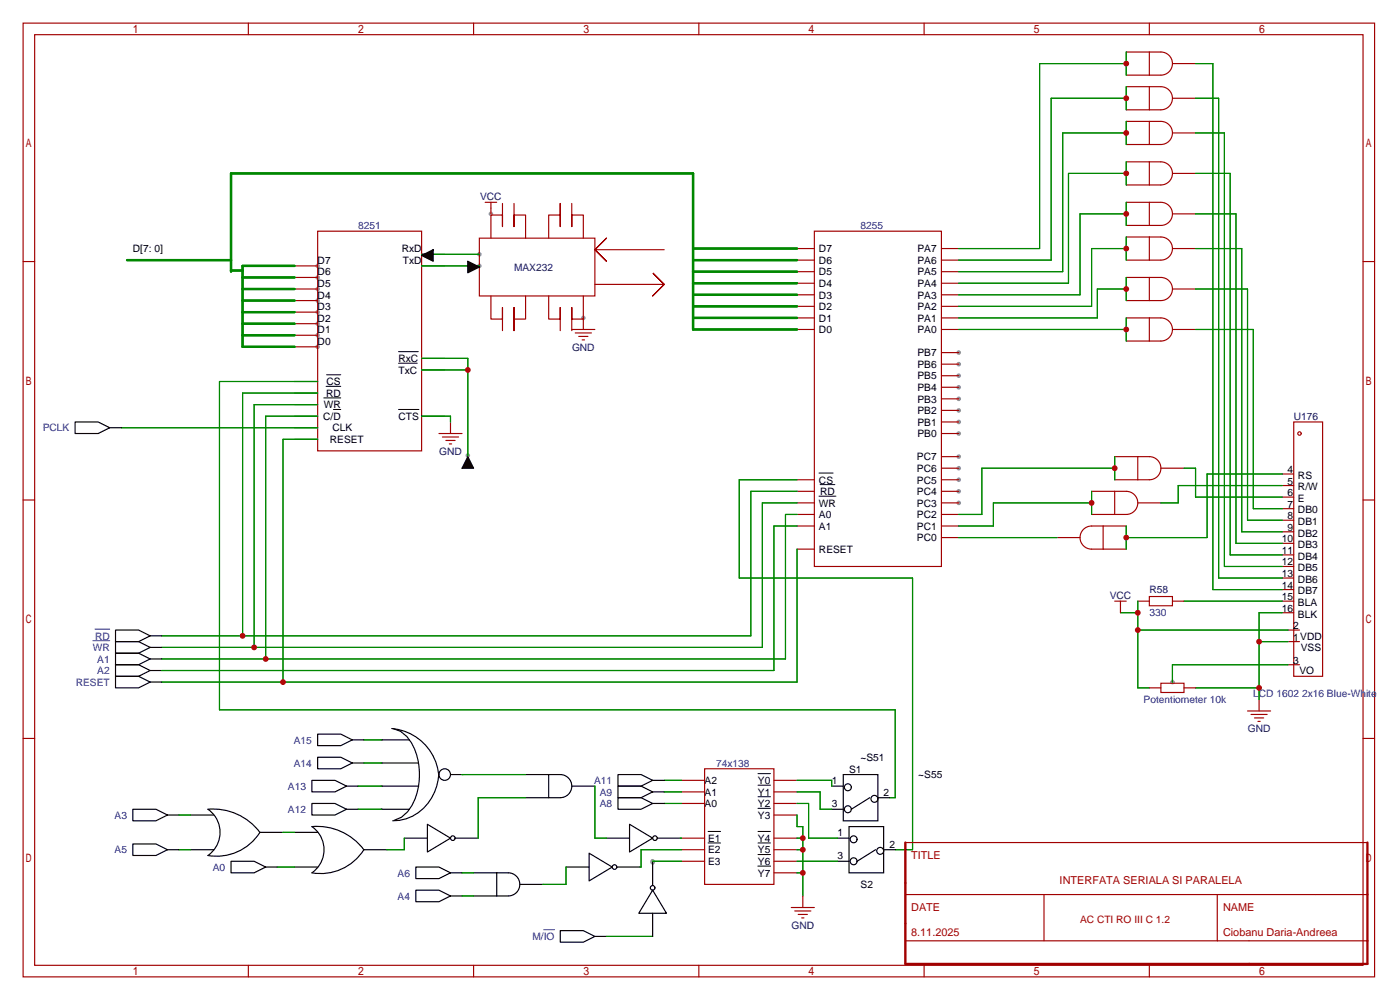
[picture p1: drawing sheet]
<svg xmlns="http://www.w3.org/2000/svg" width="308mm" height="220mm" viewBox="0 0 308 220" stroke-linecap="round" stroke-linejoin="round" font-family="sans-serif">
<g fill="#999">
<circle cx="210.8" cy="110.5" r=".51"/>
<circle cx="210.8" cy="100.3" r=".51"/>
<circle cx="210.8" cy="102.9" r=".51"/>
<circle cx="210.8" cy="105.4" r=".51"/>
<circle cx="210.8" cy="107.9" r=".51"/>
<circle cx="210.8" cy="77.5" r=".51"/>
<circle cx="210.8" cy="80" r=".51"/>
<circle cx="210.8" cy="82.5" r=".51"/>
<circle cx="210.8" cy="85.1" r=".51"/>
<circle cx="210.8" cy="87.6" r=".51"/>
<circle cx="210.8" cy="90.2" r=".51"/>
<circle cx="210.8" cy="92.7" r=".51"/>
<circle cx="210.8" cy="95.2" r=".51"/>
<circle cx="107.9" cy="47" r=".51"/>
<circle cx="69.8" cy="76.2" r=".51"/>
<circle cx="69.8" cy="73.7" r=".51"/>
<circle cx="69.8" cy="71.1" r=".51"/>
<circle cx="69.8" cy="68.6" r=".51"/>
<circle cx="69.8" cy="66" r=".51"/>
<circle cx="69.8" cy="63.5" r=".51"/>
<circle cx="69.8" cy="61" r=".51"/>
<circle cx="69.8" cy="58.4" r=".51"/>
<circle cx="128.3" cy="69.8" r=".51"/>
<circle cx="143.5" cy="189.5" r=".51"/>
<circle cx="102.9" cy="100.1" r=".51"/>
<circle cx="105.4" cy="58.4" r=".51"/>
<circle cx="105.4" cy="55.9" r=".51"/>
<circle cx="143.5" cy="189.2" r=".51"/>
<circle cx="257.8" cy="149.9" r=".51"/>
</g>
<g fill="none" stroke="#a10000" stroke-width=".25">
<path d="M5.1 5.1h297.2v209.5h-297.2zM7.6 7.6h292.1v204.5h-292.1zM54.6 5.1v2.5M104.1 5.1v2.5M153.7 5.1v2.5M203.2 5.1v2.5M247.6 19h7.7a2.54 2.54 0 0 1 2.5 2.6 2.54 2.54 0 0 1-2.5 2.5h-7.7M247.6 11.4h7.7a2.54 2.54 0 0 1 2.5 2.6 2.54 2.54 0 0 1-2.5 2.5h-7.7M252.7 5.1v2.5M252.7 11.4v5.1M252.7 19v5.1M257.8 14h5.1"/>
<path d="M247.6 26.7h7.7a2.54 2.54 0 0 1 2.5 2.5 2.54 2.54 0 0 1-2.5 2.6h-7.7M247.6 35.6h7.7a2.54 2.54 0 0 1 2.5 2.5 2.54 2.54 0 0 1-2.5 2.5h-7.7M252.7 26.7v5.1M252.7 35.6v5M257.8 21.6h5.1M257.8 29.2h5.1M257.8 38.1h5.1M5.1 57.5h2.5M64.8 58.4h5M69.8 50.8h22.9v48.3h-22.9zM92.7 58.4h5.1M92.7 55.9h5.1"/>
<path d="M105.4 52.3h25.4v12.7h-25.4zM106.7 44.4h2.5M107.9 44.4v2.6M110.5 44.7v5.1v-2.6h-2.6v5.1M113 44.7v5.1v-2.6h2.6v5.1M123.2 47.2v2.6v-5.1v2.5h-2.6v5.1M125.7 44.7v5.1v-2.6h2.6v5.1M130.8 54.9l2.5-2.6-2.5 2.6 2.5 2.5-2.5-2.5h15.2M175.3 59.7h3.8M175.3 57.1h3.8M175.3 54.6h3.8M179.1 50.8h27.9v73.7h-27.9z"/>
<path d="M207 59.7h3.8M207 57.1h3.8M207 54.6h3.8M247.6 44.4h7.7a2.54 2.54 0 0 1 2.5 2.6 2.54 2.54 0 0 1-2.5 2.5h-7.7M247.6 52.1h7.7a2.54 2.54 0 0 1 2.5 2.5 2.54 2.54 0 0 1-2.5 2.5h-7.7M252.7 44.4v5.1M252.7 52.1v5M257.8 54.6h5.1M257.8 47h5.1M299.7 57.5h2.6M64.8 76.2h5M64.8 73.7h5"/>
<path d="M64.8 71.1h5M64.8 68.6h5M64.8 66h5M64.8 63.5h5M64.8 61h5M92.7 78.7h5.1M107.9 65v5.1h2.6v-2.5v5M115.6 65v5.1h-2.6v2.5v-5v2.5M120.6 65v5.1h2.6v-2.5v5M125.7 72.4h5.1M126.5 73.2h3.5M127.3 73.9h2"/>
<path d="M128 74.7h.5M128.3 65v5.1h-2.6v-2.5v5M128.3 69.8v2.6M130.8 62.5h15.2l-2.5-2.6 2.5 2.6-2.5 2.5 2.5-2.5M175.3 62.2h3.8M175.3 72.4h3.8M175.3 69.8h3.8M175.3 67.3h3.8M175.3 64.8h3.8M207 62.2h3.8M207 77.5h3.8M207 72.4h3.8"/>
<path d="M207 69.8h3.8M207 67.3h3.8M207 64.8h3.8M247.6 61h7.7a2.54 2.54 0 0 1 2.5 2.5 2.54 2.54 0 0 1-2.5 2.5h-7.7M247.6 69.8h7.7a2.54 2.54 0 0 1 2.5 2.6 2.54 2.54 0 0 1-2.5 2.5h-7.7M252.7 61v5M252.7 69.8v5.1M257.8 72.4h5.1M257.8 63.5h5.1M64.8 91.4h5M64.8 96.5h5M64.8 94h5"/>
<path d="M64.8 88.9h5M64.8 86.4h5M64.8 83.8h5M92.7 81.3h5.1M92.7 91.4h5.1M96.5 95.2h5.1M97.3 96h3.5M98 96.8h2.1M98.8 97.5h.5M99.1 92.7v2.5M207 80h3.8M207 82.5h3.8"/>
<path d="M207 85.1h3.8M207 87.6h3.8M207 90.2h3.8M207 92.7h3.8M207 95.2h3.8M284.5 92.7h6.3v55.9h-6.3zM5.1 109.9h2.5M175.3 115.6h3.8M175.3 113h3.8M175.3 110.5h3.8M175.3 105.4h3.8M175.3 107.9h3.8"/>
<path d="M207 118.1h3.8M207 115.6h3.8M207 113h3.8M207 110.5h3.8M207 100.3h3.8M207 102.9h3.8M207 105.4h3.8M207 107.9h3.8M232.4 118.1h5.1M240 107.9h7.6a2.54 2.54 0 0 1 2.6 2.6 2.54 2.54 0 0 1-2.6 2.5h-7.6M242.6 115.6v5M245.1 100.3h7.6a2.54 2.54 0 0 1 2.6 2.6 2.54 2.54 0 0 1-2.6 2.5h-7.6"/>
<path d="M245.1 107.9v5.1M247.6 115.6h-7.6a2.54 2.54 0 0 0-2.5 2.5 2.54 2.54 0 0 0 2.5 2.5h7.6M250.2 110.5h5.1M250.2 100.3v5.1M255.3 102.9h5M281.9 104.1h2.6M281.9 106.7h2.6M281.9 109.2h2.6M281.9 111.8h2.6M281.9 114.3h2.6M281.9 116.8h2.6M281.9 119.4h2.6"/>
<path d="M299.7 109.9h2.6M175.3 120.6h3.8M245.1 132.1h2.5M246.4 132.1v2.5M250.2 132.1h2.5M252.7 131.1h5.1v2h-5.1zM257.8 132.1h2.5M281.9 121.9h2.6M281.9 124.5h2.6M281.9 127h2.6M281.9 129.5h2.6M281.9 132.1h2.6"/>
<path d="M281.9 134.6h2.6M283.2 138.4h2.6M252.7 151.1h2.6M255.3 150.1h5v2h-5zM260.3 151.1h2.6M274.3 156.2h5.1M275.1 157h3.5M275.8 157.7h2.1M276.6 158.5h.5M276.9 153.7v2.5M283.2 141h2.6M283.2 146h2.6"/>
<path d="M5.1 162.2h2.5M149.9 176.5h5M149.9 174h5M149.9 171.4h5M154.9 168.9h15.3v25.4h-15.3zM170.2 179.1h5.1M170.2 176.5h5.1M170.2 174h5.1M170.2 171.4h5.1M299.7 162.2h2.6M149.9 189.2h5M149.9 186.7h5"/>
<path d="M149.9 184.1h5M170.2 191.8h5.1M170.2 189.2h5.1M170.2 186.7h5.1M170.2 184.1h5.1M174 199.4h5.1M176.5 196.8v2.6M199.1 196.5h101.6M229.6 196.5v10.2M267.7 196.5v10.2M300.7 185.1h-101.6v26.7M54.6 212.1v2.5"/>
<path d="M104.1 212.1v2.5M153.7 212.1v2.5M174.8 200.2h3.5M175.5 200.9h2M176.3 201.7h.5M199.1 206.7h101.6M203.2 212.1v2.5M252.7 212.1v2.5"/>
<circle cx="285.7" cy="95.2" r=".38"/>
</g>
<g fill="none" stroke="#000" stroke-width=".22">
<path d="M87.6 79.8h4.1M87.6 77.3h4.4M71.2 87.4h3.7M71.7 84.9h3.2M71.8 82.3h3.1M73.3 90h1.6M87.6 90h4.5M180.1 109h3.7M180.1 103.9h3.1M180.3 106.5h3.3M166.7 177.6h2.7M166.7 175.1h2.7"/>
<path d="M166.7 172.5h2.7M166.7 170h2.7M155.7 185.2h2.7M155.7 182.7h2.7M166.7 190.3h2.7M166.7 187.8h2.7M166.7 185.2h2.7M166.7 182.7h2.7"/>
</g>
<g fill="none" stroke="#008700" stroke-width=".25">
<path d="M247.6 11.4v5.1M247.6 19v5.1M247.6 14h-19v40.6h-17.8M262.9 14h3.8v115.5h15.2M247.6 26.7v5.1M247.6 35.6v5M247.6 38.1h-12.7v24.1h-24.1M247.6 29.2h-13.9v30.5h-22.9M247.6 21.6h-16.5v35.5h-20.3M262.9 21.6h5.1v105.4h13.9M262.9 38.1h7.6v83.8h11.4M262.9 29.2h6.3v95.3h12.7"/>
<path d="M92.7 58.4h12.7M92.7 55.9h12.7M247.6 44.4v5.1M247.6 52.1v5M247.6 47h-10.1v17.8h-26.7M247.6 54.6h-7.6v12.7h-29.2M262.9 47h8.9v72.4h10.1M262.9 54.6h10.1v62.2h8.9M92.7 78.7h10.2v21.4M210.8 72.4h36.8M247.6 61v5M247.6 69.8v5.1"/>
<path d="M247.6 63.5h-6.3v6.3h-30.5M262.9 63.5h11.4v50.8h7.6M262.9 72.4h12.7v39.4h6.3M26.7 94h43.1M69.8 91.4h-11.4v53.4M69.8 96.5h-7.6v53.4M69.8 88.9h-13.9v53.3M69.8 86.4h-16.5v53.3M69.8 83.8h-21.5v72.2h148.5v19.3h-1.2M92.7 91.4h6.4v1.3M92.7 81.3h10.2M175.3 113h-2.6v31.8h-137.1"/>
<path d="M175.3 105.4h-12.7v21.6h38.1v59.7h-3.9M175.3 110.5h-7.7v31.7h-132M175.3 107.9h-10.2v31.8h-129.5M175.3 115.6h-5.1v31.7h-134.6M210.8 118.1h21.6M240 110.5h-21.6v5.1h-7.6M240 107.9v5.1M245.1 102.9h-29.2v10.1h-5.1M245.1 100.3v5.1M247.6 115.6v5M260.3 102.9h2.6v6.3h19M281.9 106.7h-22.8v3.8h-3.8"/>
<path d="M281.9 104.1h-16.5v14h-17.8M175.3 120.6v29.3h-139.7M246.4 134.6h3.8M250.2 138.4h33M250.2 132.1v19h2.5M260.3 132.1h21.6M281.9 134.6h-5v19.1M262.9 151.1h14M276.9 141h6.3M283.2 146h-25.4v3.9M39.4 179.1h2.5M78.7 172.7h5.1"/>
<path d="M78.7 177.8h5.1M80 162.6h3.8M80 167.6h3.8M101.6 170.2h14M115.6 175.3h-10.4v8.8M130.8 172.7v11.4h2.5M146 171.4h3.9M146 176.5h3.9M146 174h3.9M175.3 179.1v2.5h1.2v15.2M175.3 171.4h7.6v1.3M175.3 176.5h2.5v7.6h6.3"/>
<path d="M175.3 174h5v3.8h2.6M39.4 186.7h2.5M61 190.5h3.8M62.2 182.9h2.6M88.9 184.1v2.6h-3.8M101.6 191.8h2.5M101.6 196.8h2.5M124.5 190.5v3.8h-5.1M143.5 189.2h6.4M149.6 184.1h.3M149.9 186.7h-8.9v3.8h-.3M175.3 186.7h1.2"/>
<path d="M175.3 184.1h1.2M175.3 189.2h8.8M175.3 191.8h1.2M133.3 205.7h10.2"/>
</g>
<path d="M199.1 185.1v26.7h101.6v-26.7" fill="none" stroke="#a10000" stroke-width=".51"/>
<g fill="none" stroke="#008700" stroke-width=".51">
<path d="M27.9 57.1h22.9M50.8 59.4h2.5M50.8 59.7v-21.6h101.6v34.3h22.9M64.8 58.4h-11.5v17.8h11.5M152.4 57.1h22.9M152.4 54.6h22.9M152.4 59.7h22.9M53.3 66h11.5M53.3 71.1h11.5M53.3 73.7h11.5M53.3 68.6h11.5M53.3 63.5h11.5"/>
<path d="M53.3 61h11.5M152.4 69.8h22.9M152.4 67.3h22.9M152.4 64.8h22.9M152.4 62.2h22.9"/>
</g>
<g fill="none" stroke="#000" stroke-width=".25">
<path d="M16.5 92.7h5.1l2.5 1.3-2.5 1.2h-5.1zM24.1 94h2.6M25.4 138.4h5.1l2.5 1.3-2.5 1.3h-5.1zM33 139.7h2.6M25.4 148.6h5.1l2.5 1.3-2.5 1.2h-5.1zM25.4 146h5.1l2.5 1.3-2.5 1.3h-5.1zM25.4 143.5h5.1l2.5 1.3-2.5 1.2h-5.1zM25.4 141h5.1l2.5 1.2-2.5 1.3h-5.1zM33 149.9h2.6M33 147.3h2.6M33 144.8h2.6M33 142.2h2.6"/>
<path d="M29.2 177.8h5.1l2.5 1.3-2.5 1.2h-5.1zM36.8 179.1h2.6M41.9 179.1h5.1M45.7 177.8a12.9 12.9 0 0 1 11.4 5.1 11.3 11.3 0 0 1-11.4 5.1 6.2 6.2 0 0 0 0-10.2zM68.6 176.5h5.1l2.5 1.3-2.5 1.3h-5.1zM68.6 171.4h5.1l2.5 1.3-2.5 1.3h-5.1zM69.8 166.4h5.1l2.6 1.2-2.6 1.3h-5.1zM69.8 161.3h5.1l2.6 1.3-2.6 1.2h-5.1zM76.2 177.8h2.5M76.2 172.7h2.5M77.5 167.6h2.5M77.5 162.6h2.5"/>
<path d="M83.8 162.6h.1M83.8 167.6h.1M83.8 172.7h.1M83.8 177.8h.1M83.8 177.8h6.2M83.8 172.7h8.3M83.8 167.6h8.1M83.8 162.6h6.2M86.1 160.1a11.3 11.3 0 0 1 10.4 10M86.4 160.1a7.4 7.4 0 0 1 5.2 5.8 14.3 14.3 0 0 1-2 12.5l-1.3 1.1-1.7 .8M96.5 170a10.5 10.5 0 0 1-10.2 10.3M99.1 170.2h2.5"/>
<path d="M101.6 170.2h.1M115.6 170.2h7.6a2.54 2.54 0 0 1 2.5 2.5 2.54 2.54 0 0 1-2.5 2.6h-7.6M120.6 170.2v5.1M125.7 172.7h5.1M135.9 170.2h5.1l2.5 1.2-2.5 1.3h-5.1zM135.9 172.7h5.1l2.5 1.3-2.5 1.3h-5.1zM135.9 175.3h5.1l2.5 1.2-2.5 1.3h-5.1zM143.5 171.4h2.5M143.5 174h2.5M143.5 176.5h2.5M182.9 177.8h2.5M182.9 172.7h2.5"/>
<path d="M185.4 170.2h7.6v10.1h-7.6zM191.3 175.3l-4.1 2.5M193 175.3h2.6M29.2 185.4h5.1l2.5 1.3-2.5 1.3h-5.1zM36.8 186.7h2.6M41.9 186.7h5.1M50.8 189.2h5.1l2.5 1.3-2.5 1.3h-5.1zM57.1 182.9h5.1M58.4 190.5h2.6M64.8 190.5h5M64.8 182.9h5M68.6 181.6a12.9 12.9 0 0 1 11.4 5.1 11.3 11.3 0 0 1-11.4 5.1 6.2 6.2 0 0 0 0-10.2z"/>
<path d="M80 186.7h5.1M88.9 184.1h5.1M91.4 190.5h5.1l2.6 1.3-2.6 1.2h-5.1zM91.4 195.6h5.1l2.6 1.2-2.6 1.3h-5.1zM94 181.1l5.1 3-5.1 3.1zM99.1 191.8h2.5M99.1 196.8h2.5M100.1 184.1h5.1M104.1 191.8h7.7a2.54 2.54 0 0 1 2.5 2.5 2.54 2.54 0 0 1-2.5 2.5h-7.7M109.2 191.8v5M114.3 194.3h5.1M124.5 190.5h5"/>
<path d="M129.5 187.5l5.1 3-5.1 3zM133.3 184.1h5.1M135.6 190.5h5.1M138.4 181.1l5.1 3-5.1 3.1zM143.5 195.6l3.1 5.1h-6.1zM143.5 189.5v5.1M144.5 184.1h5.1M184.1 189.2h2.6M184.1 184.1h2.6M186.7 181.6h7.6v10.2h-7.6zM192.5 186.7l-4 2.5M194.3 186.7h2.5"/>
<path d="M123.2 204.5h5.1l2.5 1.2-2.5 1.3h-5.1zM130.8 205.7h2.5M143.5 200.7v5"/>
<circle cx="97.8" cy="170.2" r="1.27"/>
<circle cx="186.4" cy="177.8" r=".76"/>
<circle cx="186.4" cy="173" r=".76"/>
<circle cx="192.3" cy="175.5" r=".76"/>
<circle cx="99.6" cy="184.1" r=".51"/>
<circle cx="135.1" cy="190.5" r=".51"/>
<circle cx="143.5" cy="195.1" r=".51"/>
<circle cx="144" cy="184.1" r=".51"/>
<circle cx="187.7" cy="184.4" r=".76"/>
<circle cx="187.7" cy="189.2" r=".76"/>
<circle cx="193.5" cy="186.9" r=".76"/>
</g>
<path d="M20.9 138.2h3.2M20.4 140.8h3.7M119.6 204.3h2.3" fill="none" stroke="#00f" stroke-width=".22"/>
<path d="M92.7 56.1l2.5-1.2v2.5zM102.9 57.4l2.5 1.3-2.5 1.2zM102.9 100.3l1.2 2.6h-2.5z" fill="#000" stroke="#000" stroke-width=".25"/>
<g fill="#c00">
<circle cx="58.4" cy="144.8" r=".63"/>
<circle cx="102.9" cy="81.3" r=".63"/>
<circle cx="62.2" cy="149.9" r=".63"/>
<circle cx="55.9" cy="142.2" r=".63"/>
<circle cx="53.3" cy="139.7" r=".63"/>
<circle cx="247.7" cy="63.5" r=".63"/>
<circle cx="176.5" cy="184.1" r=".63"/>
<circle cx="176.5" cy="186.7" r=".63"/>
<circle cx="176.5" cy="191.8" r=".63"/>
<circle cx="247.7" cy="47" r=".63"/>
<circle cx="247.7" cy="38.1" r=".63"/>
<circle cx="247.7" cy="72.4" r=".63"/>
<circle cx="247.7" cy="54.6" r=".63"/>
<circle cx="247.7" cy="29.2" r=".63"/>
<circle cx="247.7" cy="21.6" r=".63"/>
<circle cx="247.7" cy="14" r=".63"/>
<circle cx="250.2" cy="138.4" r=".63"/>
<circle cx="250.2" cy="134.6" r=".63"/>
<circle cx="276.9" cy="141" r=".63"/>
<circle cx="276.9" cy="151.1" r=".63"/>
<circle cx="240" cy="110.5" r=".63"/>
<circle cx="245.1" cy="102.9" r=".63"/>
<circle cx="247.7" cy="118.1" r=".63"/>
</g>
<g font-size="2.4" fill="#a00000">
<text x="200.4" y="188.8">TITLE</text>
<text x="233" y="194.3">INTERFATA SERIALA SI PARALELA</text>
<text x="200.4" y="200.3">DATE</text>
<text x="268.9" y="200.3">NAME</text>
<text x="200.4" y="205.7">8.11.2025</text>
<text x="268.9" y="205.7">Ciobanu Daria-Andreea</text>
</g>
<g font-size="2.2" fill="#000080">
<text x="105.6" y="44">VCC</text>
<text x="113" y="59.5">MAX232</text>
<text x="125.8" y="77">GND</text>
<text x="284.5" y="92.3">U176</text>
<text x="96.6" y="99.9">GND</text>
<text x="244" y="131.6">VCC</text>
<text x="252.7" y="130.4">R58</text>
<text x="274.4" y="160.8">GND</text>
<text x="174" y="204">GND</text>
</g>
<g font-size="2.2" fill="#00f">
<text x="78.7" y="50.4">8251</text>
<text x="189.2" y="50.4">8255</text>
<text x="9.4" y="94.8">PCLK</text>
<text x="252.7" y="135.4">330</text>
<text x="20.4" y="143.1">WR</text>
<text x="20.9" y="140.5">RD</text>
<text x="21.4" y="148.1">A2</text>
<text x="21.4" y="145.6">A1</text>
<text x="16.7" y="150.7">RESET</text>
<text x="251.5" y="154.5">Potentiometer 10k</text>
<text x="275.6" y="153.2">LCD 1602 2x16 Blue-White</text>
<text x="64.6" y="163.4">A15</text>
<text x="63.3" y="173.5">A13</text>
<text x="64.6" y="168.5">A14</text>
<text x="130.6" y="172.3">A11</text>
<text x="157.5" y="168.5">74x138</text>
<text x="25.2" y="179.9">A3</text>
<text x="63.3" y="178.6">A12</text>
<text x="131.9" y="174.8">A9</text>
<text x="131.9" y="177.4">A8</text>
<text x="25.2" y="187.5">A5</text>
<text x="46.8" y="191.3">A0</text>
<text x="87.4" y="192.6">A6</text>
<text x="87.4" y="197.7">A4</text>
<text x="117.1" y="206.6">M/IO</text>
</g>
<g font-size="2.2">
<text x="29.2" y="55.4">D[7: 0]</text>
<text x="69.8" y="58">D7</text>
<text x="88.4" y="55.4">RxD</text>
<text x="88.6" y="58">TxD</text>
<text x="180.1" y="58">D6</text>
<text x="180.1" y="55.4">D7</text>
<text x="201.8" y="58">PA6</text>
<text x="201.8" y="55.4">PA7</text>
<text x="69.8" y="65.6">D4</text>
<text x="69.8" y="63.1">D5</text>
<text x="69.8" y="60.5">D6</text>
<text x="180.1" y="65.6">D3</text>
<text x="180.1" y="63.1">D4</text>
<text x="180.1" y="60.5">D5</text>
<text x="201.8" y="63.1">PA4</text>
<text x="201.8" y="60.5">PA5</text>
<text x="201.8" y="65.6">PA3</text>
<text x="69.8" y="70.7">D2</text>
<text x="69.8" y="68.1">D3</text>
<text x="180.1" y="70.7">D1</text>
<text x="180.1" y="68.1">D2</text>
<text x="201.8" y="70.7">PA1</text>
<text x="201.8" y="68.1">PA2</text>
<text x="69.8" y="75.8">D0</text>
<text x="69.8" y="73.2">D1</text>
<text x="180.1" y="73.2">D0</text>
<text x="201.8" y="73.2">PA0</text>
<text x="87.6" y="82.1">TxC</text>
<text x="87.6" y="79.6">RxC</text>
<text x="201.8" y="78.3">PB7</text>
<text x="201.8" y="80.8">PB6</text>
<text x="201.8" y="83.4">PB5</text>
<text x="71.2" y="89.7">WR</text>
<text x="71.7" y="87.2">RD</text>
<text x="71.8" y="84.6">CS</text>
<text x="201.8" y="85.9">PB4</text>
<text x="201.8" y="88.5">PB3</text>
<text x="71.1" y="92.3">C/D</text>
<text x="73.1" y="94.8">CLK</text>
<text x="87.6" y="92.3">CTS</text>
<text x="201.8" y="91">PB2</text>
<text x="201.8" y="93.5">PB1</text>
<text x="72.5" y="97.3">RESET</text>
<text x="201.6" y="101.2">PC7</text>
<text x="201.8" y="96.1">PB0</text>
<text x="180.1" y="106.2">CS</text>
<text x="201.6" y="103.7">PC6</text>
<text x="201.6" y="106.2">PC5</text>
<text x="283.1" y="103.9">4</text>
<text x="283.1" y="106.5">5</text>
<text x="285.4" y="105.2">RS</text>
<text x="285.4" y="107.7">R/W</text>
<text x="180.1" y="111.3">WR</text>
<text x="180.1" y="113.9">A0</text>
<text x="180.3" y="108.8">RD</text>
<text x="201.6" y="113.9">PC2</text>
<text x="201.6" y="111.3">PC3</text>
<text x="201.6" y="108.8">PC4</text>
<text x="283.1" y="109">6</text>
<text x="283.1" y="111.5">7</text>
<text x="285.4" y="110.3">E</text>
<text x="285.4" y="112.8">DB0</text>
<text x="180.1" y="116.4">A1</text>
<text x="201.6" y="118.9">PC0</text>
<text x="201.6" y="116.4">PC1</text>
<text x="281.9" y="119.2">10</text>
<text x="283.1" y="114.1">8</text>
<text x="283.1" y="116.6">9</text>
<text x="285.4" y="115.4">DB1</text>
<text x="285.4" y="117.9">DB2</text>
<text x="180.1" y="121.5">RESET</text>
<text x="281.9" y="121.7">11</text>
<text x="281.9" y="124.2">12</text>
<text x="285.4" y="120.4">DB3</text>
<text x="285.4" y="123">DB4</text>
<text x="285.4" y="125.5">DB5</text>
<text x="281.9" y="126.8">13</text>
<text x="281.9" y="129.3">14</text>
<text x="281.9" y="131.9">15</text>
<text x="285.4" y="128.1">DB6</text>
<text x="285.4" y="130.6">DB7</text>
<text x="281.9" y="134.4">16</text>
<text x="285.4" y="133.1">BLA</text>
<text x="285.4" y="135.7">BLK</text>
<text x="284.4" y="140.8">1VDD</text>
<text x="284.4" y="138.2">2</text>
<text x="286" y="143.1">VSS</text>
<text x="284.4" y="145.8">3</text>
<text x="285.8" y="148.1">VO</text>
<text x="189.2" y="167.2">~S51</text>
<text x="154.9" y="172.3">A2</text>
<text x="166.7" y="172.3">Y0</text>
<text x="182.9" y="172.3">1</text>
<text x="186.7" y="169.7">S1</text>
<text x="201.9" y="171">~S55</text>
<text x="154.9" y="174.8">A1</text>
<text x="154.9" y="177.4">A0</text>
<text x="166.7" y="179.9">Y3</text>
<text x="166.7" y="177.4">Y2</text>
<text x="166.7" y="174.8">Y1</text>
<text x="182.9" y="177.4">3</text>
<text x="194.3" y="174.8">2</text>
<text x="155.7" y="185">E1</text>
<text x="166.7" y="185">Y4</text>
<text x="184.2" y="183.7">1</text>
<text x="155.7" y="187.5">E2</text>
<text x="155.7" y="190.1">E3</text>
<text x="166.7" y="190.1">Y6</text>
<text x="166.7" y="187.5">Y5</text>
<text x="184.2" y="188.8">3</text>
<text x="195.6" y="186.2">2</text>
<text x="166.7" y="192.6">Y7</text>
<text x="189.2" y="195.1">S2</text>
</g>
<text font-size="2.2" fill="#a00000" x="237.5" y="202.8">AC CTI RO III C 1.2</text>
</svg>
